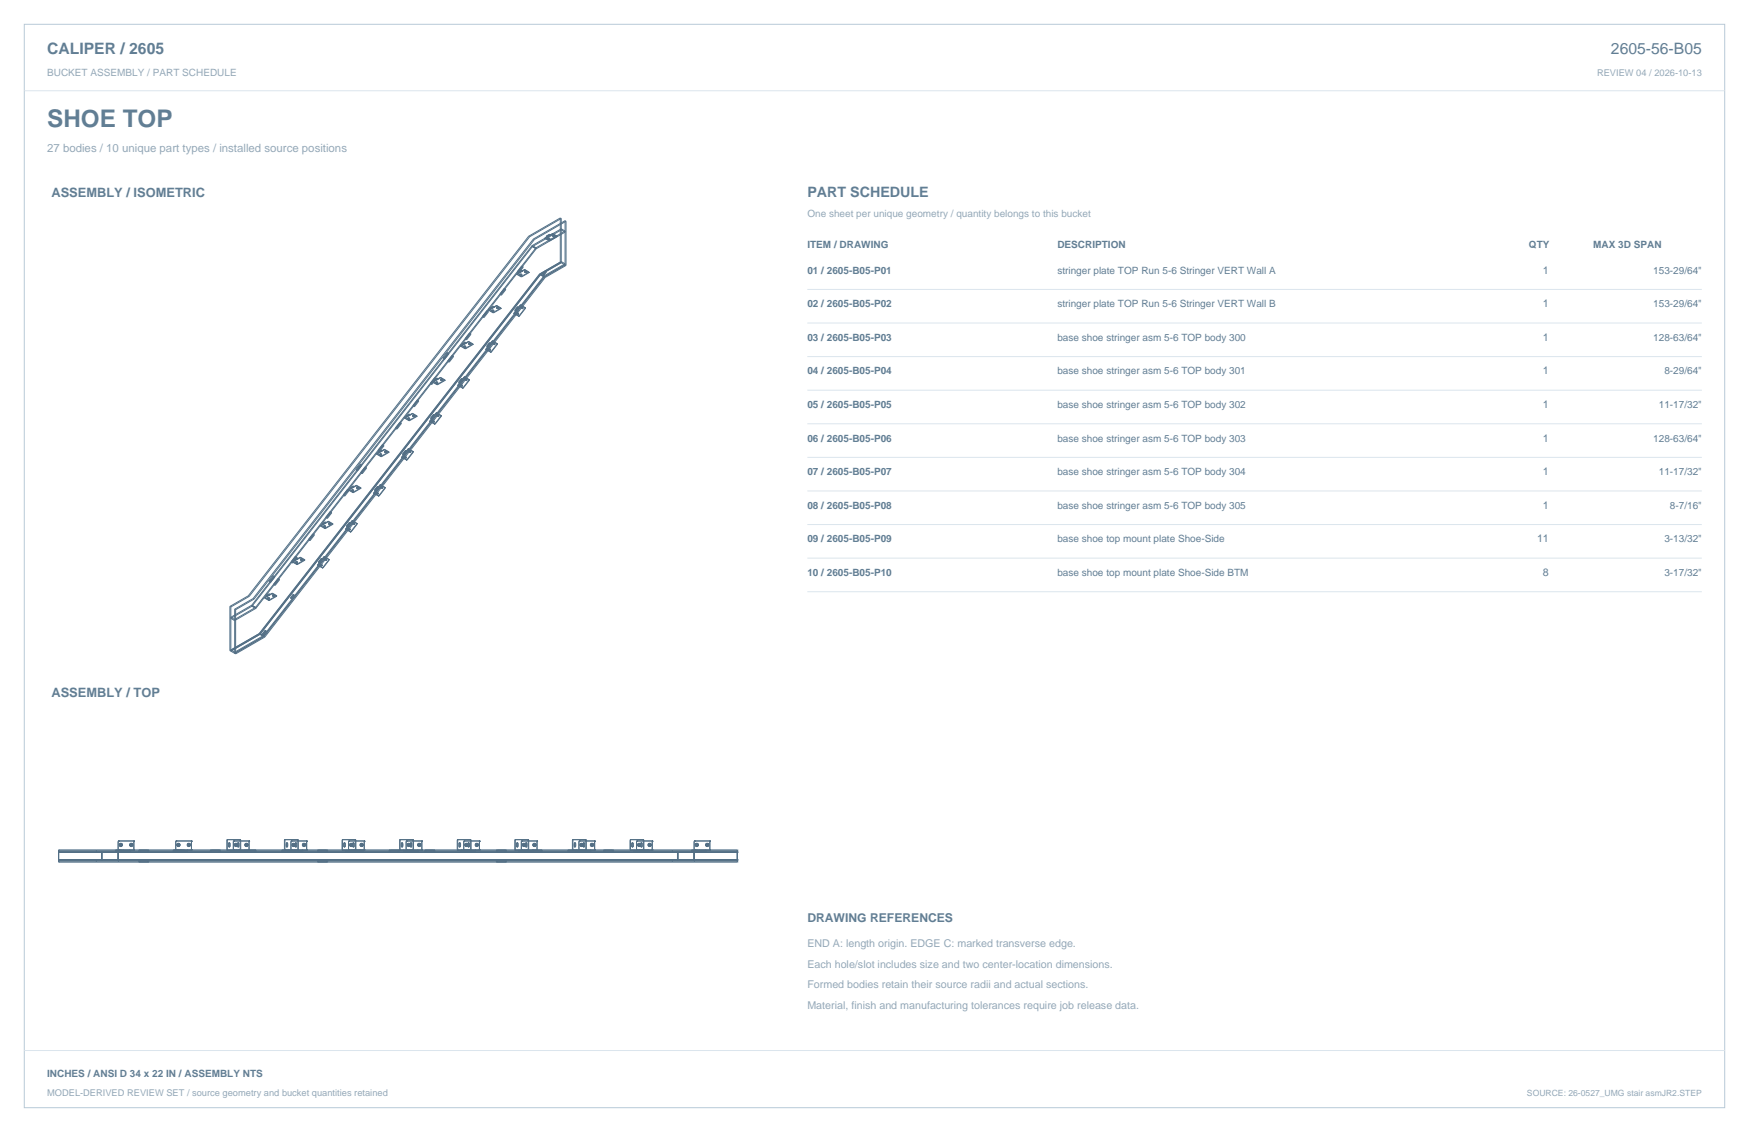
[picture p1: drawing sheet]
<svg xmlns="http://www.w3.org/2000/svg" width="864mm" height="559mm" viewBox="0 0 864 559" stroke-linecap="round" stroke-linejoin="round" font-family="sans-serif">
<path d="M12 12h840v535h-840z" fill="none" stroke="#b8cad8" stroke-width=".49"/>
<path d="M12 45h840M399 143h441M399 159h441M399 176h441M399 193h441M399 209h441M399 226h441M399 242h441M399 259h441M399 276h441M399 292h441M12 519h840" fill="none" stroke="#dbe5ed" stroke-width=".49"/>
<g fill="none" stroke="#536f85" stroke-width=".49">
<path d="M261 117l-138 177M261 117h1M262 117l-139 177M263 118h1M263 118l-138 177M264 118l-139 178M269 117h.1M269 118h.1M269 117v1M269 118l2 1M270 117h.1M270 117l-1 1"/>
<path d="M270 118h.1M270 118h1M271 118h.1M271 118h-1M271 117v1M271 117h.1M271 119h.1M271 116h.1M271 116l-1 1M271 116h1M271 116l-2 1M271 118h1"/>
<path d="M272 116h.1M272 116h-1M272 118h-1M272 118h.1M272 116l-2 1M273 115l-2 1M273 116h-1M273 115v1M273 116h.1M273 115h.1M273 116v1M273 116l2 1"/>
<path d="M273 115l2 1M273 117h.1M273 116h1M273 117h1M274 116h-1M274 116h.1M274 117h-1M274 117h.1M274 116v1M275 116v1M275 117h.1M275 116h.1"/>
<path d="M275 117l-4 2M277 108v21l2 2M277 108h.1M277 108l-16 9M277 108v22l-10 6M277 108l-15 9M279 109h.1M279 109v22l-10 6M279 109l-16 9M279 109v22M279 109l-15 9M255 135h.1"/>
<path d="M255 135v1M255 136h.1M255 136l2 1M255 135l2 1M255 134l1 1v-1M255 134h1M256 135h.1M256 134h.1M256 134v1M257 136h.1M257 135v1M257 135h.1"/>
<path d="M257 136v1M257 137h.1M257 135h1M257 133l1 1zM257 133l-1 2 2-1M258 136h-1M258 137h-1M258 137h.1M258 136h.1M258 135h-1M258 135h.1M258 135l-1 1"/>
<path d="M258 134l-2 1M258 136v1M258 131v1M258 131l-3 3M258 135v1M258 134h.1M258 132h.1M258 132l-2 2M258 132l-2 3M259 133l-4 2M259 133h.1M259 134h.1"/>
<path d="M259 134v1M259 133l2 1M259 134l1 1M259 134h1M260 135h.1M260 134v1M260 134l-1 1M260 134h-1M260 134h.1M261 134v1M261 135l-3 2M261 134l-3 2"/>
<path d="M261 134h.1M261 135h.1M263 121l2 1M263 121l-139 178M263 121l14-8 2 1-14 8M263 121v1M263 122l-139 177M263 122l2 1M263 122l14-8 2 1-14 8M265 122l-139 178M265 122v1M265 123l-139 177"/>
<path d="M266 135l-138 178 3 1M266 135l11-6 2 1-10 6M266 135l3 2M267 135v1M267 135l-139 178M267 135l2 1M267 136l-139 177M268 135l1 1M269 136l-139 178M269 136v1M269 137l-139 177M269 137l-138 177"/>
<path d="M269 134l-1 1M269 134h1M270 134l-1 2M279 131l-10 6M238 156l1 1M238 156h1M239 156v1M240 153l-2 3M240 153l1 1M241 154l-2 2M241 154h.1M241 154l-2 3"/>
<path d="M241 153h.1M241 153h1M242 153h-1M242 153h.1M242 153l1 1M242 152h1M242 152h.1M242 152l1 1M242 152v1M243 152v1M243 153h-1M243 153h.1"/>
<path d="M243 153v1M243 154h.1M243 153h1M243 154h1M244 153v1M244 153h.1M244 154h.1M244 154h-1M244 153h-1M244 151h.1M244 151l-2 1M244 151v1"/>
<path d="M244 152l-2 1M244 153l-1 1M244 152h.1M244 151l-1 1M245 151h-1M245 151l-2 2M245 151h.1M245 152h.1M245 152h1M245 151l2 1M246 152h.1M246 152h-1"/>
<path d="M247 145l1 1M247 152h.1M247 152l-3 2M249 142l1 1M249 142l-2 3M250 143l-3 2M250 143h.1M250 143l-2 3M254 155h.1M254 154h.1M254 154v1M254 155l2 1"/>
<path d="M254 153l1 1M254 153h.1M254 153h1M255 153h.1M255 154v1M255 154h.1M255 155h1M255 155h.1M255 154l1 1M255 151l-1 2M255 151l1 1M256 152h.1"/>
<path d="M256 152l-2 1M256 155h.1M256 152l-1 1M256 156h.1M257 151l-3 3M257 151h.1M257 151l2 1M257 152h.1M257 152h1M257 151v1M258 152h.1M259 152h.1"/>
<path d="M259 152l-3 4M219 177h.1M221 174l1 1M221 174h.1M221 174l-2 3M221 178l1 1M221 178h.1M222 175l-3 2M223 175l1 1M223 175l-2 3M224 176l-3 2M224 176h.1"/>
<path d="M224 176l-2 3M228 171h.1M228 171l2 1M228 170h1M228 170h.1M229 170h.1M229 170l-1 1M229 171h.1M229 171v1M229 171h1M230 171l-1 1M230 171h.1"/>
<path d="M230 171h-1M230 172h.1M230 167v1M230 167h.1M230 169h.1M230 169l-2 1M230 169l-2 2M230 169l-1 1M231 169h-1M231 169h.1M231 170h.1M231 170h1"/>
<path d="M231 169l1 1M231 169v1M231 169l2 1M232 169v1M232 169h-1M232 170h.1M232 169h.1M232 164l-2 3M232 164v1M232 164l1 1M232 169l1 1M233 170h-1"/>
<path d="M233 170h.1M233 165h-1l-2 2M233 165l-3 3M233 170l-3 2M240 172h.1M240 172l2 2M240 172v1M240 173h.1M240 173l2 1M240 171h1M241 171h.1M241 172h.1"/>
<path d="M241 172l1 1M241 172h1M242 172h-1M242 172h.1M242 169l-2 2M242 169v1M242 173h.1M242 169h.1M242 170l-1 1M242 170h.1M242 172v1M242 174h.1"/>
<path d="M242 174h1M243 174h-1M243 174h.1M243 168l-3 4M243 168h.1M243 168v1M243 168l2 2M243 169v1M243 169h.1M243 168l3 2M243 170h1M243 170h.1"/>
<path d="M243 169h1M244 169l-1 1M244 169h-1M244 169h.1M244 169v1M244 170h.1M245 170h1M245 170l-3 4M245 170h.1M246 170h-1M246 170h.1M246 170l-3 4"/>
<path d="M207 198l-1-1 1 1M207 198l-2 3M207 198h.1M213 189h-1l1 1M213 189v1M214 189h.1M214 188v1M214 188h.1M214 189l2 1M214 188h1M215 188h.1M215 189h.1"/>
<path d="M215 187l-2 2M215 187v-1v1M215 187h.1M215 189h1M215 187l-2 3M216 188v1M216 188l-1 1M216 189h.1M216 189h-1M216 188h.1M216 190h.1M216 187h.1"/>
<path d="M216 187l-2 1M216 187l-1 1M216 187l-2 2M217 186l-3 2M217 187h-1M217 186v1M217 187h1M217 187h.1M217 186h1M217 186h.1M218 186v1M218 187h.1"/>
<path d="M218 186h.1M218 187v1M218 187l2 1M218 186l2 1M218 188h.1M218 187h1M219 188h-1M219 187h-1M219 187h.1M219 187l-1 1M219 187v1M219 188h.1"/>
<path d="M220 187v1M220 188h.1M220 188l-4 2M220 187h.1M226 190h.1M226 190l3 2M226 189h1M227 189h.1M227 190h.1M227 190l1 1M227 190h1M228 190h-1"/>
<path d="M228 190h.1M228 191h.1M228 187l-2 2M228 187h.1M228 187l-1 2M228 190v1M228 191l1 1M228 191v1M229 192h.1M229 191h-1M229 191h.1M229 191v1"/>
<path d="M229 186l-3 4M229 186h.1M229 186l3 2M229 187l1 1M229 187h.1M230 187h-1M230 187h.1M230 188h.1M230 187l1 1M231 188h-1M231 188h.1M232 188l-3 3"/>
<path d="M232 188h.1M232 187v1M232 187h.1M232 188l-3 4M189 220v-1l1 1M196 211h-1l1 1M196 211v1M198 209l-2 2M198 209l-1-1 1 1M198 209h.1M198 209l-2 3M200 206v1"/>
<path d="M200 207h.1M200 206h.1M200 207l2 1M200 206l2 1M201 205v1M201 206h.1M201 205h.1M201 206h-1M201 207h.1M201 207h1M201 206v1M201 206h1"/>
<path d="M202 207h.1M202 206h.1M202 206h-1M202 206v1M202 206l-1 1M202 207h-1M202 207v1M202 208h.1M202 204v1M202 204l1 1M202 204l-1 1M202 205h1"/>
<path d="M202 205l-1 1M202 205h-1M202 205h.1M203 205h.1M203 205l-3 1M203 205l-2 1M204 204l-1 1M204 204h.1M204 205h.1M204 205v1M204 204l2 1M204 206h.1"/>
<path d="M204 201v-1l1 1M204 205h1M205 205l-1 1M205 205h.1M205 205h-1M206 205v1M206 206l-4 2M206 205h.1M206 205l-4 2M206 206h.1M212 208h.1M212 208l3 1"/>
<path d="M213 207h.1M213 206v1M213 206h.1M213 208h.1M213 208h1M214 208h.1M214 208h-1M214 208h1M214 205l-1 1v1M214 205h1h-1M214 205h.1M214 205l-1 2"/>
<path d="M215 208h-1M215 209h.1M215 208h.1M215 204l-3 4M215 204h.1M215 204h1M215 204l3 1M216 204h-1M216 205h.1M216 204h.1M216 204l2 1M216 205v1"/>
<path d="M216 205h1M216 206h.1M216 206h1M217 205l-1 1M217 205h.1M217 206h.1M217 205v1M218 205h.1M218 205l-3 4M174 240h.1M174 240h1M174 240l-1 1"/>
<path d="M176 232v1zM176 240l-3 1M176 240h-1M176 240h.1M176 240l2 1M178 229l-2 3M178 229l1 1zM179 234l-1-1 1 1M179 234h.1M181 231l-1-1 1 1M181 231l-2 3M181 231h.1"/>
<path d="M186 224h.1M186 224l2 1M187 223h.1M187 223v1M187 224h.1M187 223v-1v1M187 224l1 1M187 224h1M188 225h.1M188 224h.1M188 224v1M188 224h-1"/>
<path d="M188 239l-3 4M188 239h.1M188 239v1M188 240l-3 3M188 239l2 2M188 222l1 1zM188 222l-1 1M188 223l-2 1M188 222h.1M188 222v1M188 223h.1M188 224h1"/>
<path d="M188 223h1M188 222h1M189 224l-1 1M189 224h-1M189 222v1M189 222h.1M189 223h.1M190 220h-1l-2 3M190 220l-3 3M190 222l-3 1M190 222l-4 2M190 222h.1"/>
<path d="M190 223h.1M190 222l2 1M190 223h1M191 223h.1M191 223h-1M192 223h.1M192 223l-4 2M198 226h1M198 226h.1M198 225v1M198 225h.1M198 225l1 1"/>
<path d="M198 226l3 1M199 226h.1M199 224h.1M199 224v1v-1M200 226h.1M200 225v1M200 225h.1M200 225l1 1M200 222l-1 2M200 222v1M200 222l1 1M200 223l-1 1"/>
<path d="M200 223h1h-1M200 223h.1M200 226h1M200 223h1M201 223h-1M201 226h-1M201 223h.1M201 226h.1M201 227h.1M201 222l-3 3M201 222h.1M201 222h1"/>
<path d="M202 222h.1M202 222h-1M202 222l-3 4M202 222l2 1M202 223h.1M202 223h1M203 223h-1M203 223h.1M204 223h.1M204 223l-3 4M158 259h.1M158 260h.1"/>
<path d="M158 259v1M158 260l2 1M159 259h.1M159 259l-1 1M160 260h.1M160 259v1M160 259h.1M160 259l1 1M160 260h1M161 260h-1M161 260h.1M161 258h.1"/>
<path d="M161 258l-2 1M161 256v-1l1 1M162 257l-4 2M162 258l-3 1M162 257h.1M162 257v1M162 258h.1M162 258v1M162 258l1 1M162 258l2 1M162 257l2 1M162 259h.1"/>
<path d="M162 259h1M162 258h1M163 258h.1M163 258h-1M163 259h-1M163 259h.1M163 258v1M164 253h-1h1M164 253l-2 3M164 253h.1M164 258v1M164 259h.1"/>
<path d="M164 259l-3 2M164 258h.1M170 245h.1M170 245v-1v1M171 260h1M171 260h.1M172 260h.1M172 242l-2 3M172 242h.1M172 258l-1 2M172 258h1M173 258l-2 2"/>
<path d="M173 258h.1M173 241h.1M173 241l-1 1M174 242h.1M174 257l-3 4M174 257h.1M174 257l2 2M174 258h.1M174 258v1M174 258l1 1M174 259h.1M174 243l-2-1 2 1"/>
<path d="M174 243h.1M174 242h1M175 240l-3 2M175 240l-2 1M175 242h-1M175 243h.1M175 243h-1M175 242h.1M175 240h.1M175 259h.1M175 258v1M175 258h.1"/>
<path d="M176 241h.1M176 240v1M176 258v1M176 259l-3 3M176 259h.1M176 258h.1M176 240h1M176 259l-3 4M176 241h1M177 241h.1M177 241h-1M177 240v1"/>
<path d="M177 240l-1 1M177 240h.1M177 240h-1M178 241h.1M178 241l-3 2M185 243v1M185 243h.1M185 243l2 2M185 244h.1M185 242h.1M185 242h1h-1M186 243h.1"/>
<path d="M186 243l1 1M186 243h1M186 240l-1 2M186 240l1 1M186 240h.1M187 244h.1M187 240h-1M187 240h.1M187 241h.1M187 243v1M187 240v1M187 241l-1-1-1 2"/>
<path d="M187 243h.1M187 245h.1M188 240v1M188 241h.1M188 240h.1M188 241h1M188 240l1 1M189 241h.1M190 241l-3 4M190 241h.1M144 277v1zM145 277v1"/>
<path d="M145 278h.1M145 277h.1M145 278l2 1M145 277l2 1M145 276l1 1M145 276v1M145 276h.1M146 277h-1M146 278h.1M146 277v1M146 277h.1M146 275h1"/>
<path d="M146 277h1M146 278h1M147 278h-1M147 277l-1 1M147 277v1M147 278h.1M147 277h.1M147 278v1M147 279h.1M147 275l-3 3M147 275v1M147 275l-2 1"/>
<path d="M147 276l-2 1M147 276h.1M147 276h-2M148 275l-1 1M148 275h.1M148 276h.1M148 276l1 1M148 275l2 1M148 276h1M149 276h.1M149 276h-1M149 276v1"/>
<path d="M149 277h.1M150 276v1M150 277l-3 2M150 276l-3 2M150 276h.1M150 277h.1M153 267l-1-1 1 1M153 267h.1M155 264l-2 3M155 264h-1h1M155 264h.1M157 279h.1"/>
<path d="M157 279l2 1M157 277v1M157 277l1 1M157 278h1M158 278h.1M158 277v1M158 277h.1M158 279h.1M158 279h1M159 279h.1M159 276l-2 1M159 276h.1"/>
<path d="M159 276l-1 1M159 276l-2 2M160 275l-3 4M160 275h.1M160 275l2 1M160 276h.1M160 276l1 1M160 276h1M160 261h.1M160 261h1M161 276h.1M161 276h-1"/>
<path d="M161 261h.1M161 277h.1M161 276v1M162 276l-3 4M162 276h.1M162 276h1M163 276l-4 4M163 276h.1M171 261h.1M171 261l2 1M171 261l2 2M172 261h.1"/>
<path d="M172 261l1 1M172 261h1M173 262h.1M173 261v1M173 261h.1M173 262v1M173 263h.1M114 299v22M114 299v1M114 300v21l14-8M123 294l-9 5M123 294h.1"/>
<path d="M123 294l-9 6M124 299l-10 6 2 1 10-6M124 299h.1M124 299l2 1M125 295v1M125 295l-9 6M125 296l-9 5M126 300h.1M131 295h.1M131 295l2 1M131 294h1M131 294h.1"/>
<path d="M131 294l1 1M132 294v1M132 294h.1M132 295h.1M132 295h-1M132 294l-1 1M132 295v1M132 296h.1M132 296h1M132 295h1M133 295h-1M133 295h.1"/>
<path d="M133 296h.1M133 295v1M133 287l1 1-1-1M133 287h.1M133 293h.1M133 293l-2 1M133 294h-1M133 293v1M133 294h.1M133 293l-1 1M134 293l-2 2M134 293h-1"/>
<path d="M134 293h.1M134 294h1M134 294h.1M134 293h1M135 294h.1M135 293h.1M135 294h-1M135 293l2 1M135 284l1 1h-1M135 284v1M135 284l-2 3M135 288l1 1z"/>
<path d="M135 285l-2 2M135 294h1M136 294h-1M136 294h.1M137 294l-4 2M137 294h.1M137 286h1zM138 286l-2 3M143 295l1 1M145 293l-2 2M145 293v1M145 294l-1 2"/>
<path d="M159 280h.1M116 301h.1M116 301v22l14-9M116 301v22M128 313l-14 8M128 313h.1M128 313l2 1M130 313h.1M130 314h.1M130 314l-14 8-2-1M131 314l-15 9M131 311l-1 2"/>
<path d="M131 311h.1M131 311l1 1M132 312l-2 1M114 321l2 2M29 420h.1M29 420v5M29 420h335M48 420v1M57 420v1M58 415h.1M58 415v4M58 419h.1"/>
<path d="M58 419v1M58 420h.1M58 420v5M58 420h1M59 415h.1M59 415h-1M59 420h.1M59 415h7M59 417h.1M59 417v1M59 418h.1M59 416v1"/>
<path d="M59 418h1M59 416h.1M59 417h1M59 416h1M59 416l1 1M60 418h.1M60 416h.1M60 416h-1M60 417h.1M60 417l-1 1M60 417h-1M60 417v1"/>
<path d="M60 416v1M60 420v1M61 420h.1M61 420v1M64 420h.1M64 420v1M64 417h.1M64 417v1M64 418h.1M64 418h1M64 416v1M64 417h1"/>
<path d="M65 418h.1M65 416h-1M65 416l-1 1M65 417h.1M65 417l-1 1M65 417h-1M65 417v1M65 416h.1M65 416v1M65 417h1M66 417l-1 1M66 417h.1"/>
<path d="M66 417h-1M66 420h.1M66 415h.1M66 419h.1M66 419v1M66 415v4M69 420v1M73 420v1M85 420v1M86 420v1M87 420v1M87 415h.1"/>
<path d="M87 415v4M87 419h.1M87 419v1M87 420h.1M87 415h7M87 417h.1M87 417h1M87 418h1M87 417v1M87 417l1 1M88 418h.1M88 416v1"/>
<path d="M88 416l-1 1M88 417h.1M88 417h-1M88 418h-1M88 416h.1M88 417v1M88 420v1M88 416h1M88 417h1M88 418h1M89 420v1M89 418h-1"/>
<path d="M89 416v1M89 416l-1 1M89 417h-1M89 417h.1M89 417v1M89 417l-1 1M89 418h.1M89 420h.1M91 420v1M92 420h.1M92 420v1M92 417h1"/>
<path d="M92 417h.1M92 417l1 1M93 418h.1M93 417h-1M93 417h.1M93 417v1M93 416v1M93 416h.1M93 416h1M93 418h1M93 416l1 1M93 417l1 1"/>
<path d="M93 417h1M94 418h-1M94 416h.1M94 416v1M94 416h-1M94 417h.1M94 417v1M94 417h-1M94 418h.1M94 420h.1M94 415h.1M94 415h1"/>
<path d="M95 420h.1M95 415h.1M95 420h-1M95 419h.1M95 419v1M95 415v4M104 420v1M108 420v1M109 420v1M112 419h.1M112 415h.1M112 415v4"/>
<path d="M112 419v1M112 420h.1M112 414h7M112 414v1M112 414h.1M113 418h.1M113 416v2M113 416h.1M113 416h1M113 418h1M114 416h.1M114 418h-1"/>
<path d="M114 418h.1M114 416v2M114 420v1M114 420h.1M115 415h.1M115 415v4M115 419h.1M115 419v1M115 420h.1M115 415h8M116 417h.1M116 417v1"/>
<path d="M116 418h.1M116 416v1M116 416h.1M116 418h1M116 416h1M116 417h1M117 417h.1M117 417v1M117 416h.1M117 418h.1M117 416v1M117 420h.1"/>
<path d="M117 420v1M117 416v2M117 416h1M117 418h1M117 420h1M118 420h.1M118 416h-1M118 416h.1M118 418h.1M118 416v2M118 414h.1M118 414l1 1"/>
<path d="M118 415h1M119 415h.1M119 420h.1M119 419v1M119 419h.1M119 415v4M119 414h.1M119 420h-1M121 420h.1M121 420v1M121 417h.1M121 417v1"/>
<path d="M121 418h.1M121 416v1M121 418h1M121 417h1M121 416h.1M121 416h1M122 417h.1M122 417l-1 1M122 417h-1M122 418h.1M122 416h.1M122 418h-1"/>
<path d="M122 416v1M122 416l-1 1M122 416h-1M122 417v1M122 420v1M122 417h1M123 417h-1M123 417h.1M123 420h.1M123 415h.1M123 419h.1M123 419v1"/>
<path d="M123 415v4M126 420v1M139 420v1M140 420v1M140 419h.1M140 419h1M140 415h1M140 415v4M140 419v1M140 415h.1M140 420h.1M140 420h1"/>
<path d="M141 420h.1M141 415h.1M141 414h6M141 414v1M141 414h.1M141 419h.1M141 415v4M141 419v1M141 415h-1M141 418h.1M141 416v2M141 416h.1"/>
<path d="M141 418h1M141 416h1M142 416h-1M142 418h.1M142 416h.1M142 416v2M142 420v1M142 420h1M142 420h.1M143 420v1M144 420v1M144 415h.1"/>
<path d="M144 415v4M144 419h.1M144 419v1M144 420h.1M144 415h7M144 417h1M144 417h.1M144 417v1M144 418h.1M144 417l1 1M144 418h1M144 416l1 1"/>
<path d="M144 416v1M145 417h.1M145 417h-1M145 418h-1M145 418h.1M145 417v1M145 416h-1M145 416h.1M145 416v1M145 420h.1M145 420v1M145 417h1"/>
<path d="M145 418h1M145 416l1 1M146 417h.1M146 417v1M146 417h-1M146 417l-1 1M146 418h-1M146 416v2M146 418h.1M146 416h.1M146 420h.1M146 420v1"/>
<path d="M146 416h1M146 418h1M147 418h-1M147 416h.1M147 416v2M147 418h.1M147 414h.1M147 420h.1M147 414v1M147 415h.1M147 419v1M147 415v4"/>
<path d="M147 419h.1M149 420h.1M149 420v1M149 417h1M149 417h.1M149 417v1M149 418h1M150 417h-1M150 417l-1 1M150 417h.1M150 417v1M150 418h.1"/>
<path d="M150 416v1M150 416l-1 1M150 418h-1M150 416h.1M150 416l1 1M150 417l1 1M150 416h1M150 417h1M151 417h.1M151 417h-1M151 418h.1M151 418h-1"/>
<path d="M151 416v1M151 417v1M151 420h.1M151 415h.1M151 419h.1M151 419v1M151 415v4M157 420v1M161 420v1M162 420v1M169 419h.1M169 415h.1"/>
<path d="M169 415v4M169 419v1M169 414h7M169 420h.1M169 414v1M169 414h.1M170 418h.1M170 416v2M170 416h.1M170 416h1M170 418h1M171 416h.1"/>
<path d="M171 418h-1M171 418h.1M171 416v2M171 420v1M171 420h.1M172 419h.1M172 415h.1M172 415v4M172 419v1M172 420h.1M172 415h8M173 417h.1"/>
<path d="M173 417v1M173 418h.1M173 416v1M173 416h.1M173 418h1M173 416h1M173 417l1 1M173 417h1M174 418h-1M174 418h.1M174 416l-1 1M174 416v1"/>
<path d="M174 417h.1M174 417v1M174 417h-1M174 420h.1M174 420v1M174 416h.1M174 420h-1M174 416v2M174 416h1M174 418h1M175 416h-1M175 416h.1"/>
<path d="M175 418h.1M175 416v2M175 418h-1M175 420v1M175 414v1M175 420h.1M175 415h1M175 415h.1M175 419v1M175 419h.1M175 415v4M176 414h.1"/>
<path d="M176 414v1M176 420h-1M176 415h.1M176 420h.1M176 419v1M176 415v4M176 419h-1M176 419h.1M178 420h.1M178 420v1M178 417h.1M178 417v1"/>
<path d="M178 418h.1M178 416v1M178 416h.1M178 417h1M178 418h1M178 416h1M178 416l1 1M179 417h.1M179 417l-1 1M179 417h-1M179 417v1M179 416h.1"/>
<path d="M179 418h.1M179 416v1M179 420v1M180 420h.1M180 415h.1M180 419h.1M180 419v1M180 415v4M192 420v1M193 420v1M197 420v1M197 419h1"/>
<path d="M197 415h1M197 419h.1M197 415v4M197 419v1M197 415h.1M197 420h.1M197 414h7M197 420h1M197 414v1M198 414h-1M198 419h.1M198 415v4"/>
<path d="M198 419v1M198 415h.1M198 420h.1M198 415h-1M198 414v1M198 414h.1M198 418h.1M198 416v2M198 416h.1M198 416h1M198 418h1M199 416h-1"/>
<path d="M199 416h.1M199 418h.1M199 416v2M199 418h-1M199 420v1M199 420h1M199 420h.1M201 415h.1M201 415v4M201 419h.1M201 419v1M201 420h.1"/>
<path d="M201 415h7M201 417h.1M201 417v1M201 418h.1M201 417h1M201 418h1M201 416v1M202 417h.1M202 417h-1M202 418h.1M202 416h-1M202 416h.1"/>
<path d="M202 416l-1 1M202 417l-1 1M202 417v1M202 416v1M202 420h.1M202 420v1M202 417h1M203 416v2M203 418h.1M203 416h.1M203 417l-1 1M203 417h.1"/>
<path d="M203 417h-1M203 420h.1M203 420v1M204 414h.1M204 414v1M204 415h.1M204 420h.1M204 419v1M204 415v4M204 419h.1M206 420h.1M206 420v1"/>
<path d="M206 417h1M206 417h.1M206 417v1M206 418h1M206 417l1 1M207 418h.1M207 416v1M207 416l-1 1M207 417h.1M207 417h-1M207 418h-1M207 417v1"/>
<path d="M207 416h.1M207 417h1M207 418h1M207 416l1 1M208 417h-1M208 417h.1M208 417v1M208 417l-1 1M208 418h-1M208 420h.1M208 415h.1M208 419h.1"/>
<path d="M208 419v1M208 415v4M210 420v1M214 420v1M215 420v1M226 419h.1M226 415h.1M226 415v4M226 419v1M226 420h.1M226 414h6M226 414v1"/>
<path d="M226 414h.1M227 418h.1M227 416v2M227 416h.1M227 420v1M228 420v1M228 420h.1M229 415h.1M229 415v4M229 419h.1M229 419v1M229 420h.1"/>
<path d="M229 415h7M229 417h1M229 417h.1M230 417h.1M230 417h-1M230 418h.1M230 417v1M230 416v1M230 416h.1M230 416h1M230 418h1M230 416l1 1"/>
<path d="M230 417l1 1M230 417h1M230 420h.1M230 420v1M231 417h.1M231 417v1M231 417h-1M231 418h-1M231 416h.1M231 416v1M231 416h-1M231 418h.1"/>
<path d="M231 420h-1M231 420h.1M231 420v1M231 416v2M231 416h1M231 418h1M232 418h-1M232 416h.1M232 418h.1M232 416v2M232 420v1M232 414h.1"/>
<path d="M232 414v1M232 415h1M232 415h.1M232 420h.1M232 419v1M232 415v4M232 419h.1M233 420h-1M233 415h.1M233 420h.1M233 419v1M233 419h-1"/>
<path d="M233 419h.1M233 415v4M234 420h.1M234 420v1M235 417h.1M235 417v1M235 418h.1M235 416v1M235 416h.1M235 418h1M235 416h1M235 417l1 1"/>
<path d="M235 417h1M236 416h.1M236 418h.1M236 416v1M236 416l-1 1M236 417h.1M236 417v1M236 417h-1M236 420h.1M236 415h.1M236 415h1M237 420h.1"/>
<path d="M237 420h-1M237 415h.1M237 419h.1M237 419v1M237 415v4M245 420v1M246 420v1M250 420v1M254 419h.1M254 415h.1M254 415v4M254 419v1"/>
<path d="M254 420h.1M254 420h1M254 414h7M254 414v1M254 414h.1M255 415h-1M255 415h.1M255 420h.1M255 414v1M255 414h.1M255 418h.1M255 416v2"/>
<path d="M255 416h.1M255 416h1M255 418h1M256 416h-1M256 418h-1M256 416h.1M256 418h.1M256 416v2M256 420v1M256 420h.1M257 415h.1M257 415v4"/>
<path d="M257 419h.1M257 419v1M257 420h.1M257 420h1M258 415h-1M258 420h.1M258 415h.1M258 415h7M258 417h.1M258 417v1M258 418h.1M258 416v1"/>
<path d="M258 418h1M258 417h1M258 416h.1M258 416h1M259 417h.1M259 417l-1 1M259 417h-1M259 418h.1M259 416h.1M259 418h-1M259 416v1M259 416l-1 1"/>
<path d="M259 416h-1M259 417v1M259 420h.1M259 420v1M259 417h1M259 416v2M259 418h1M259 416h1M260 416h-1M260 418h.1M260 417h-1M260 417h.1"/>
<path d="M260 416h.1M260 416v2M260 420h.1M260 420v1M261 414h.1M261 420h.1M261 414v1M261 415h.1M261 419v1M261 419h.1M261 415v4M263 420v1"/>
<path d="M263 420h.1M263 417h.1M263 417v1M263 418h.1M263 417h1M263 418h1M263 416v1M264 417h.1M264 417h-1M264 418h.1M264 416h-1M264 416h.1"/>
<path d="M264 416l-1 1M264 417l-1 1M264 416v1M264 417v1M264 418h1M264 417h1M264 416l1 1M264 417l1 1M265 418h-1M265 417h.1M265 417h-1M265 417v1"/>
<path d="M265 420h.1M265 415h.1M265 419h.1M265 419v1M265 415v4M267 420v1M268 420v1M280 420v1M281 420v1M283 419h.1M283 415h.1M283 415v4"/>
<path d="M283 419v1M283 420h.1M283 414h6M283 414v1M283 414h.1M283 418h1M283 418h.1M283 416v2M283 416h.1M283 416h1M284 418h.1M284 416h-1"/>
<path d="M284 416h.1M284 416v2M285 420v1M285 420h.1M286 415h.1M286 415v4M286 419h.1M286 419v1M286 420h.1M286 415h7M286 417h1M286 417h.1"/>
<path d="M286 417l1 1M287 418h.1M287 417h-1M287 417h.1M287 417v1M287 416v1M287 416h.1M287 416l1 1M287 420h.1M287 420h1M287 420v1M287 417l1 1"/>
<path d="M287 416h1M287 417h1M288 417h.1M288 417h-1M288 418h.1M288 418h-1M288 420h-1M288 420h.1M288 420v1M288 416v1M288 417v1M288 416v2"/>
<path d="M288 416h.1M288 416h1M288 418h1M289 416h.1M289 418h-1M289 418h.1M289 416v2M289 414h.1M289 420h.1M289 414v1M289 415h.1M289 419v1"/>
<path d="M289 415h1M289 419h.1M289 415v4M290 419h-1M290 419l-1 1M290 415v4M291 420h.1M291 420v1M291 417h1M291 417h.1M292 417v1M292 417h.1"/>
<path d="M292 417h-1M292 418h.1M292 416v1M292 416h.1M292 416h1M292 418h1M292 416l1 1M292 417l1 1M292 417h1M293 417h.1M293 417v1M293 417h-1"/>
<path d="M293 418h-1M293 416h.1M293 416v1M293 416h-1M293 418h.1M293 420h.1M293 415h.1M293 415h1M294 420h.1M294 420h-1M294 415h.1M294 419h.1"/>
<path d="M294 419v1M294 415v4M298 420v1M299 420v1M302 420v1M303 420v1M311 419h.1M311 415h.1M311 415v4M311 419v1M311 414h7M311 420h.1"/>
<path d="M311 414v1M311 414h.1M311 420h1M312 414l-1 1M312 418h.1M312 416v2M312 416h.1M312 416h1M312 418h1M313 416h.1M313 418h-1M313 418h.1"/>
<path d="M313 416v2M313 420v1M313 420h.1M314 419h.1M314 415h.1M314 415v4M314 419v1M314 420h.1M314 420h1M315 420h.1M315 415h.1M315 415h7"/>
<path d="M315 415h-1M315 417h.1M315 417v1M315 418h.1M315 416v1M315 416h.1M315 417h1M315 418h1M315 416h1M315 416l1 1M316 417h.1M316 417l-1 1"/>
<path d="M316 417h-1M316 417v1M316 416h.1M316 420v1M316 418h.1M316 416v1M316 420h.1M316 416v2M316 418h1M316 416h1M317 416v2M317 418h.1"/>
<path d="M317 416h-1M317 416h.1M317 420h.1M317 420v1M317 414l1 1M318 420h-1M318 415h.1M318 420h.1M318 419v1M318 419h.1M318 415v4M318 414h.1"/>
<path d="M318 414v1M320 420h.1M320 420v1M320 417h.1M320 417v1M320 418h.1M320 416v1M320 418h1M320 417h1M320 416h.1M320 416h1M321 417h.1"/>
<path d="M321 417l-1 1M321 417h-1M321 417v1M321 418h.1M321 416h.1M321 418h-1M321 416v1M321 416l-1 1M321 420v1M321 416h-1M321 417h1M322 417h-1"/>
<path d="M322 417l-1 1M322 417h.1M322 420h.1M322 415h.1M322 419h.1M322 419v1M322 415v4M332 420v1M341 420v1M342 420v1M343 415h.1M343 415v4"/>
<path d="M343 419h.1M343 419v1M343 420h.1M343 420v5M343 415h7M343 417h1M343 417h.1M343 417v1M343 418h1M343 417l1 1M344 418h.1M344 416v1"/>
<path d="M344 416l-1 1M344 417h.1M344 417h-1M344 418h-1M344 416h.1M344 417v1M344 420v1M344 416h1M344 417h1M344 418h1M345 418h-1M345 416v1"/>
<path d="M345 416l-1 1M345 417h.1M345 417v1M345 417h-1M345 417l-1 1M345 418h.1M345 420h.1M345 420v1M348 420h.1M348 420v1M348 417h1M348 417h.1"/>
<path d="M348 417l1 1M349 418h.1M349 417h-1M349 417h.1M349 417v1M349 416v1M349 416h.1M349 416h1M349 418h1M349 416l1 1M349 417l1 1M349 417h1"/>
<path d="M350 418h-1M350 416h.1M350 416v1M350 416h-1M350 417h.1M350 417v1M350 417h-1M350 418h.1M350 420h.1M350 415h.1M350 419h.1M350 419v1"/>
<path d="M350 415v4M364 420h.1M364 420v5M29 425h.1M29 421h.1M29 425h335M29 421h335M48 425h.1M50 421v4M58 421v4M61 421h.1M61 420h3"/>
<path d="M64 421h.1M69 425h.1M73 425h.1M89 421h.1M89 420h3M92 421h.1M114 420h3M117 420h-1M117 421h.1M118 420h2M120 420h.1M121 420h-1"/>
<path d="M121 421h.1M142 420h3M143 420h.1M146 421h.1M146 420h3M149 421h.1M157 425h.1M161 425h.1M162 425h.1M171 420h3M173 420h.1M174 421h.1"/>
<path d="M174 420h1M175 420h2M177 420h.1M178 420h-1M178 421h.1M199 420h3M200 420h.1M203 421h.1M203 420h3M206 421h.1M228 420h3M231 421h.1"/>
<path d="M231 420h3M234 421h.1M245 425h.1M246 425h.1M250 425h.1M256 420h3M256 420h1M260 421h.1M260 420h3M263 421h.1M285 420h2M288 421h.1"/>
<path d="M288 420h3M291 421h.1M313 420h3M317 421h.1M317 420h3M320 421h.1M332 425h.1M335 421v4M343 421v4M345 421h.1M345 420h3M348 421h.1"/>
<path d="M364 425h.1M364 421h.1"/>
</g>
<text font-size="12" fill="#617e94" x="23" y="63">SHOE TOP</text>
<g font-size="7.8" fill="#617e94">
<text x="23" y="27">CALIPER / 2605</text>
<text x="795" y="27">2605-56-B05</text>
</g>
<text font-size="7.1" fill="#617e94" x="399" y="97">PART SCHEDULE</text>
<g font-size="6.3" fill="#617e94">
<text x="25" y="97">ASSEMBLY / ISOMETRIC</text>
<text x="25" y="344">ASSEMBLY / TOP</text>
</g>
<text font-size="6" fill="#617e94" x="399" y="455">DRAWING REFERENCES</text>
<text font-size="5.6" fill="#93a8b9" x="23" y="75">27 bodies / 10 unique part types / installed source positions</text>
<g font-size="5.3" fill="#617e94">
<text x="762" y="135">1</text>
<text x="762" y="152">1</text>
<text x="762" y="168">1</text>
<text x="762" y="185">1</text>
<text x="762" y="201">1</text>
<text x="762" y="218">1</text>
<text x="762" y="235">1</text>
<text x="762" y="251">1</text>
<text x="759" y="268">11</text>
<text x="762" y="284">8</text>
</g>
<g font-size="5.3" fill="#93a8b9">
<text x="399" y="467">END A: length origin. EDGE C: marked transverse edge.</text>
<text x="399" y="478">Each hole/slot includes size and two center-location dimensions.</text>
<text x="399" y="488">Formed bodies retain their source radii and actual sections.</text>
<text x="399" y="498">Material, finish and manufacturing tolerances require job release data.</text>
</g>
<g font-size="4.9" fill="#93a8b9">
<text x="23" y="38">BUCKET ASSEMBLY / PART SCHEDULE</text>
<text x="399" y="107">One sheet per unique geometry / quantity belongs to this bucket</text>
</g>
<g font-size="4.9" fill="#617e94">
<text x="399" y="122">ITEM / DRAWING</text>
<text x="522" y="122">DESCRIPTION</text>
<text x="755" y="122">QTY</text>
<text x="787" y="122">MAX 3D SPAN</text>
<text x="399" y="135">01 / 2605-B05-P01</text>
<text x="522" y="135">stringer plate TOP Run 5-6 Stringer VERT Wall A</text>
<text x="816" y="135">153-29/64&quot;</text>
<text x="399" y="152">02 / 2605-B05-P02</text>
<text x="522" y="152">stringer plate TOP Run 5-6 Stringer VERT Wall B</text>
<text x="816" y="152">153-29/64&quot;</text>
<text x="399" y="168">03 / 2605-B05-P03</text>
<text x="522" y="168">base shoe stringer asm 5-6 TOP body 300</text>
<text x="816" y="168">128-63/64&quot;</text>
<text x="399" y="185">04 / 2605-B05-P04</text>
<text x="522" y="185">base shoe stringer asm 5-6 TOP body 301</text>
<text x="822" y="185">8-29/64&quot;</text>
<text x="399" y="201">05 / 2605-B05-P05</text>
<text x="522" y="201">base shoe stringer asm 5-6 TOP body 302</text>
<text x="819" y="201">11-17/32&quot;</text>
<text x="399" y="218">06 / 2605-B05-P06</text>
<text x="522" y="218">base shoe stringer asm 5-6 TOP body 303</text>
<text x="816" y="218">128-63/64&quot;</text>
<text x="399" y="235">07 / 2605-B05-P07</text>
<text x="522" y="235">base shoe stringer asm 5-6 TOP body 304</text>
<text x="819" y="235">11-17/32&quot;</text>
<text x="399" y="251">08 / 2605-B05-P08</text>
<text x="522" y="251">base shoe stringer asm 5-6 TOP body 305</text>
<text x="825" y="251">8-7/16&quot;</text>
<text x="399" y="268">09 / 2605-B05-P09</text>
<text x="522" y="268">base shoe top mount plate Shoe-Side</text>
<text x="822" y="268">3-13/32&quot;</text>
<text x="399" y="284">10 / 2605-B05-P10</text>
<text x="522" y="284">base shoe top mount plate Shoe-Side BTM</text>
<text x="822" y="284">3-17/32&quot;</text>
<text x="23" y="532">INCHES / ANSI D 34 x 22 IN / ASSEMBLY NTS</text>
</g>
<g font-size="4.6" fill="#93a8b9">
<text x="789" y="38">REVIEW 04 / 2026-10-13</text>
<text x="23" y="541">MODEL-DERIVED REVIEW SET / source geometry and bucket quantities retained</text>
</g>
<text font-size="4.2" fill="#93a8b9" x="754" y="541">SOURCE: 26-0527_UMG stair asmJR2.STEP</text>
</svg>
